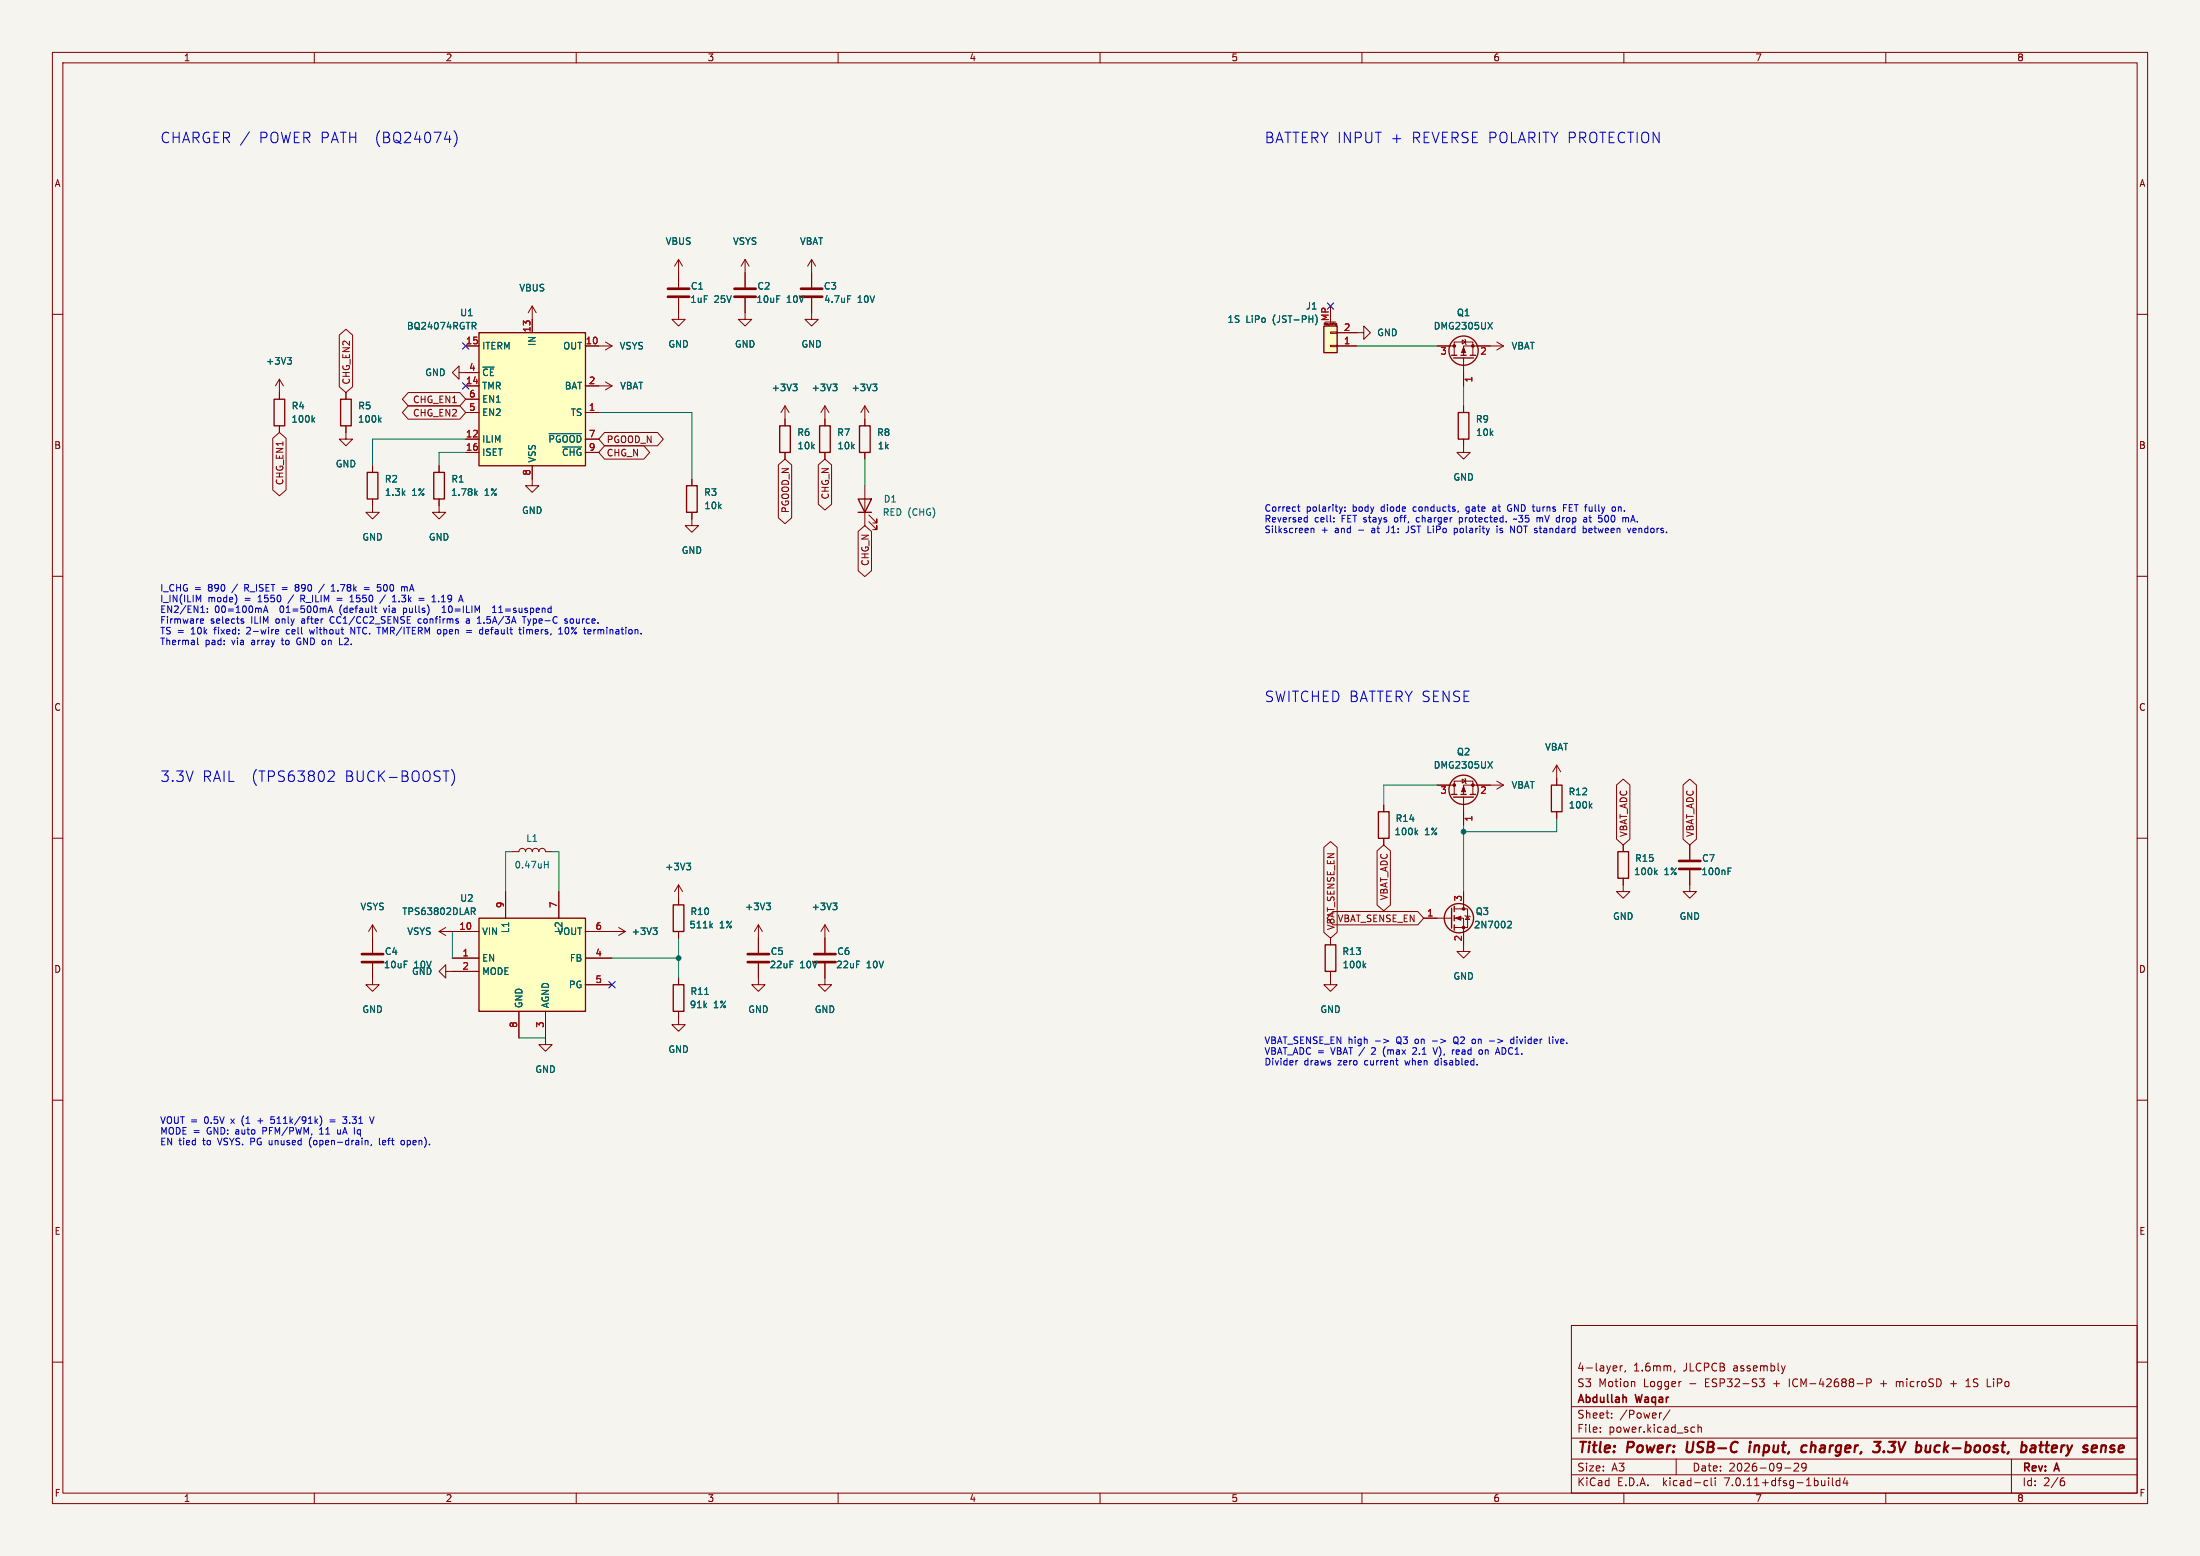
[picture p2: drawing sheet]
<svg xmlns="http://www.w3.org/2000/svg" width="420mm" height="297mm" viewBox="0 0 420 297" stroke-linecap="round" stroke-linejoin="round" font-family="sans-serif">
<path d="M0 0h420v297h-420z" fill="#f5f4ef" stroke="#f5f4ef" stroke-width=".19"/>
<g fill="none" stroke="#840000" stroke-width=".19">
<path d="M10 10h400v277h-400zM12 12h396v273h-396zM60 10v2M110 10v2M160 10v2M210 10v2M260 10v2M310 10v2M360 10v2M10 60h2M101.6 58.4v5.1M101.6 58.4l-.8 1.3"/>
<path d="M101.6 58.4l.8 1.3M129.5 56.9v4.1h1.3l-1.3 1.2-1.2-1.2h1.2M129.5 49.5v5.4M129.5 49.5l-.7 1.3M129.5 49.5l.8 1.3M142.2 56.9v4.1h1.3l-1.3 1.2-1.2-1.2h1.2M142.2 49.5l-.7 1.3M142.2 49.5v5.4M142.2 49.5l.8 1.3M154.9 56.9v4.1h1.3l-1.3 1.2-1.2-1.2h1.2M154.9 49.5l-.7 1.3M154.9 49.5v5.4"/>
<path d="M154.9 49.5l.8 1.3M254 58.4v3.1M408 60h2M53.3 72.4v3.8M53.3 72.4l-.7 1.3M53.3 72.4l.8 1.3M64.8 64l1.2-1.2 1.3 1.2v9.8l-1.3 1.1-1.2-1.1zM66 74.9v1.3M77.9 74.9h9.9l1.1 1.3-1.1 1.3h-9.9l-1.1-1.3zM77.9 77.5h9.9l1.1 1.2-1.1 1.3h-9.9l-1.1-1.3zM87.6 71.1v-1.2l-1.2 1.2 1.2 1.3v-1.3h3.8M88.9 66h2.5"/>
<path d="M88.9 78.7h2.5M88.9 73.7h2.5M88.9 76.2h2.5M111.8 66h5M111.8 78.7h2.5M111.8 73.7h5M115.6 72.9l1.2 .8M115.6 65.3l1.2 .7M116.8 73.7l-1.2 .7M116.8 66l-1.2 .8M149.9 77.5v3.8M149.9 77.5l-.8 1.2"/>
<path d="M149.9 77.5l.7 1.2M157.5 77.5l-.8 1.2M157.5 77.5v3.8M157.5 77.5l.7 1.2M165.1 77.5v3.8M165.1 77.5l-.8 1.2M165.1 77.5l.8 1.2M253 61.5h2M254 63.4h1.3v.2h-1.3zM254 65.9h1.3v.3h-1.3zM255 62h.1M255 62.1h.1"/>
<path d="M255 61.8h.1M255 62h.2M255 61.8h.2M255.2 62.1h-.1M255.2 61.8v.3M255.2 62.1h.1M255.3 63.5h5v-1.3l1.3 1.3-1.3 1.3v-1.3M255.3 66h3.8M274.3 66h3.3M277.6 67.8v-2.5h3.6v2.5M279.1 64.9l.7 .4-.7 .4zM279.4 68.3v5.4"/>
<path d="M279.4 77.5v1.2M279.7 64.8l.2 1M285.7 65.3l1.3 .7M287 66h-7.6v1.8M287 66l-1.3 .8M52.1 83.7l1.2-1.1 1.3 1.1v9.8l-1.3 1.1-1.2-1.1zM53.3 81.3v1.3M66 81.3v2.5h1.3l-1.3 1.3-1.2-1.3h1.2M71.1 95.3v2.5h1.3l-1.3 1.3-1.3-1.3h1.3M71.1 88.9v1.3M83.8 95.3v2.5h1.3l-1.3 1.3-1.3-1.3h1.3M83.8 88.9v1.3"/>
<path d="M88.9 83.8h2.5M88.9 86.4h2.5M101.6 88.9v3.8h1.3l-1.3 1.3-1.3-1.3h1.3M111.8 83.8h2.5M111.8 86.4h2.5M115.4 85.1h7.5l1.1 1.3-1.1 1.2h-7.5l-1.1-1.2zM115.4 82.5h10.1l1.1 1.3-1.1 1.3h-10.1l-1.1-1.3zM132.1 97.8v2.5h1.2l-1.2 1.3-1.3-1.3h1.3M132.1 91.4v1.3M148.6 88.7l1.3-1.1 1.2 1.1v10.1l-1.2 1.2-1.3-1.2zM149.9 86.4v1.2M156.2 88.7l1.3-1.1 1.3 1.1v7.5l-1.3 1.2-1.3-1.2z"/>
<path d="M157.5 86.4v1.2M165.1 86.4v1.2M165.1 92.7v7.6M165.9 99.6l1.5 1.5v-.8v.8h-.8M165.9 98.3l1.5 1.5v-.7v.7h-.8M279.4 83.8v2.6h1.3l-1.3 1.2-1.3-1.2h1.3M10 110h2M163.8 101.4l1.3-1.1 1.3 1.1v7.5l-1.3 1.2-1.3-1.2zM408 110h2M10 160h2M264.2 153.7v1.2M274.3 149.9h3.3"/>
<path d="M277.6 151.6v-2.5h3.6v2.5M279.1 148.7l.7 .4-.7 .4zM279.4 152.1v5.4M279.7 148.6l.2 1M285.7 149.1l1.3 .8M287 149.9h-7.6v1.7M287 149.9l-1.3 .7M297.2 146.1v3.8M297.2 154.9v1.3M297.2 146.1l-.8 1.2M297.2 146.1l.7 1.2M308.6 149.8l1.3-1.1 1.2 1.1v10.4l-1.2 1.1-1.3-1.1z"/>
<path d="M321.3 149.8l1.3-1.1 1.2 1.1v10.4l-1.2 1.1-1.3-1.1zM408 160h2M71.1 176.5v5.4M71.1 176.5l-.7 1.3M71.1 176.5l.8 1.3M83.8 177.8h7.6M83.8 177.8l1.3 .8M85.1 177l-1.3 .8M96.5 170.2v5.1M97.8 162.6h1.3a.64 .64 0 0 1 .6-.7 .64 .64 0 0 1 .6 .7 .64 .64 0 0 1 .7-.7 .64 .64 0 0 1 .6 .7 .64 .64 0 0 1 .6-.7 .64 .64 0 0 1 .7 .7 .64 .64 0 0 1 .6-.7 .64 .64 0 0 1 .6 .7h1.3M106.7 170.2v5.1M111.8 177.8h7.6"/>
<path d="M118.1 177l1.3 .8M119.4 177.8l-1.3 .8M129.5 168.9l-.7 1.3M129.5 168.9v3.8M129.5 177.8v1.3M129.5 168.9l.8 1.3M144.8 176.5l-.8 1.3M144.8 176.5v5.4M144.8 176.5l.7 1.3M157.5 176.5v5.4M157.5 176.5l-.8 1.3M157.5 176.5l.7 1.3"/>
<path d="M252.7 161.7l1.3-1.1 1.3 1.1v16.3l-1.3 1.1-1.3-1.1zM254 179.1v1.2M254.5 174h16.2l1.1 1.3-1.1 1.2h-16.2l-1.2-1.2zM262.9 162.4l1.3-1.1 1.2 1.1v10.3l-1.2 1.2-1.3-1.2zM264.2 160v1.3M271.8 175.3h5.3M277.6 175.3h1.8v6.3h1.3l-1.3 1.3-1.3-1.3h1.3M277.6 173.5h2.6v3.5h-2.6M279.4 170.2v3.3M279.7 174.8l1 .2M280.2 174.9l.3 .6h-.7zM309.9 167.6v2.6h1.2l-1.2 1.3-1.3-1.3h1.3"/>
<path d="M309.9 161.3v1.3M322.6 166.1v4.1h1.2l-1.2 1.3-1.3-1.3h1.3M322.6 161.3v2.8M71.1 183.9v4.1h1.3l-1.3 1.2-1.3-1.2h1.3M85.1 185.4v-1.2l-1.3 1.2 1.3 1.3v-1.3h6.3M86.4 182.9h5M99.1 193v5.1M104.1 193v6.4h1.3l-1.3 1.3-1.2-1.3h1.2M111.8 182.9h5M111.8 188h5M129.5 193v2.6h1.3l-1.3 1.3-1.2-1.3h1.2M129.5 186.7v1.3"/>
<path d="M144.8 183.9v4.1h1.2l-1.2 1.2-1.3-1.2h1.3M157.5 183.9v4.1h1.2l-1.2 1.2-1.3-1.2h1.3M254 185.4v2.6h1.3l-1.3 1.2-1.3-1.2h1.3M10 210h2M408 210h2M10 260h2M300 253h108v32h-108zM408 260h2M300 278.5h108M300 274.5h108M300 268.5h108M305.5 273.2v.2"/>
<path d="M305.5 272.5v.1M307.7 270.5v.2M307.7 269.8v.1M308.4 260.7l.3 .3-.8 .2M308.6 261.6l-.2 .1M309.3 260.7v1M309.7 260.7l-.3 .1-.1 .2M310.3 261.6l-.1 .3M311.9 263.7l.2 .2v.8M317.2 269.7l-.3 .1M318.8 269.1l-1.3 1.9M319.7 261.6l-.1 .3"/>
<path d="M320 278.5v3M323.1 272.4l.4 .1M323.5 273.3l-.4 .1M324.2 272.5l.2-.1 .3 .1 .1 .9M324.2 271.9v1.5M335.9 263.2h.9l-.5 .6 .4 .1 .1 .5-.3 .3h-.4M340.8 260.7l-.4 1M343.3 279.4v.5l-.9 .9h1M344.8 279.9l-.3 .3h-.3l-.3-.3 .2-.5 .4-.1 .2 .1a.99 .99 0 0 1-.3 1.4h-.3M354.5 264.1h1.2M356.4 264l.7-.1 .1-.2v-.4l-.3-.1h-.5v1.5M362 263.7v1"/>
<path d="M362.2 263.7l-.2 .1M372.4 264.1h1.1M375.3 264.7h.9M375.3 263.6l.4-.4v1.5M379.4 264.7h.7M384 278.5v6.5M60 285v2M110 285v2M160 285v2M210 285v2M260 285v2M300 281.5h108"/>
<path d="M310 285v2M325.6 282.6l.4 .1M326 283.5l-.4 .1M326.7 282.1v1.3l.2 .2M327.4 282.1v.1M327.4 282.6v1M340.7 280.2h1.2M349.1 282.1v.1M349.1 282.6v1M349.8 282.1v1.3l.2 .2M351.2 282.7l-.4-.1-.3 .3 .2 .6h.5M351.2 282.1v1.5"/>
<path d="M352.2 282l-.3 1.1h.9M352.6 282.6v1M360 285v2M393.6 282.7h.3l.3 .2-.1 .5-.5 .2M394 282.1l-.4 .1"/>
</g>
<g fill="none" stroke="#840000" stroke-width=".4">
<path d="M322.2 275.2l-.2 1.6 .3 .4M334.1 275.9l-.2 1.3M334.2 275.2l-.1 .2M334.2 275.2v.1l-.1 .1M344 277.1h.8M344.9 276a.66 .66 0 0 0-1 .3M345.9 275.2l-.3 2M357.8 275.2h1.2l-.7 .8 .5 .2v.6l-.4 .4h-.6M359.6 277v.2M368.4 277l-.6 .2M368.5 275.9l-.1 1.3M386.2 275.9h.3l.4 .4-.1 .5-.4 .4"/>
<path d="M387.8 276h.7v1.2M388.6 276.3l-.7 .1a.4 .4 0 0 0-.3 .4 .4 .4 0 0 0 .2 .4l.7-.1M389.3 275.9h.8M389.7 275.2l-.2 1.7v.2l.4 .1M401.2 276.1a.49 .49 0 0 1 .8 .1l-.1 1M401.2 275.9l-.1 1.3"/>
</g>
<g fill="none" stroke="#006464" stroke-width=".19">
<path d="M161.8 56.5h.6M54.9 68.2h.7l-.4 .5M55.4 68.7l.2 .3v.3l-.2 .2M60.1 79.7l-.5 .5M72.8 79.7l-.5 .5M90.1 61.5h.5l.3 .3-.2 .3-.6 .1M90.4 62.2l.5 .6M151.4 73.3h.8l-.5 .5M151.9 73.8l.3 .2v.3l-.3 .3M159 73.3h.8l-.4 .5M159.5 73.8l.3 .2v.3l-.3 .3M166.6 73.3h.8l-.4 .5"/>
<path d="M167.2 73.8l.2 .2v.3l-.2 .3M251.1 60.1a1.46 1.46 0 0 1 0 1.9M284.1 61.5l.8 1.3M284.9 61.5l-.8 1.3M59.7 80.1l.4 .5M72.4 80.1l.4 .5M90.8 94.1l.3 .5M91.1 93.7l-.4 .5M104.8 82.8h6.2M107.4 85.3h3.6M270.3 158.8l.3 .5M270.6 158.5l-.4 .5"/>
<path d="M284.1 145.4l.8 1.2M284.9 145.4l-.8 1.2M303.5 153.8l.4 .4M303.9 153.4l-.5 .5M90 173.3h.5l.2 .2-.1 .4-.6 .1M90.3 174l.4 .6M103.9 165h.8M104.7 164.4v1.3M124.7 177.1h.7l-.4 .5M125.2 177.6l.2 .2v.3l-.2 .3M131.1 164.8h.7l-.4 .4M131.6 165.2l.2 .3v.3l-.2 .2"/>
<path d="M135.7 176.6l.3 .5M136 176.3l-.5 .4M146.3 172.4h.8l-.4 .5M146.8 172.9l.3 .2v.3l-.3 .2M159 172.4h.8l-.4 .5M159.5 172.9l.3 .2v.3l-.3 .2M288 175.8l.4 .1 .1 .3-.7 .9h.7M316 166.5l.4 .4M316.4 166.1l-.5 .5M329.9 166.3h.4M329.9 165.7h.6M134.5 189.8h.8"/>
<path d="M260.4 184.2l.3 .5M260.7 183.9l-.5 .5"/>
</g>
<g fill="#ffffc2" stroke="#ffffc2" stroke-width=".19">
<path d="M91.4 175.3h20.4v17.7h-20.4z"/>
<path d="M91.4 63.5h20.4v25.4h-20.4z"/>
<path d="M252.7 62.2h2.6v5.1h-2.6z"/>
</g>
<g fill="none" stroke="#840000" stroke-width=".25">
<path d="M52.3 76.2h2.1v5.1h-2.1zM65 76.2h2.1v5.1h-2.1zM91.4 63.5h20.4v25.4h-20.4zM252.7 62.2h2.6v5.1h-2.6zM277.1 67.8h1M277.5 68.3h3.8M278.4 78.7h2v5.1h-2zM278.9 67.8h1M280.7 67.8h1M70.1 90.2h2v5.1h-2zM82.8 90.2h2v5.1h-2zM131.1 92.7h2v5.1h-2z"/>
<path d="M148.8 81.3h2.1v5.1h-2.1zM156.5 81.3h2v5.1h-2zM163.8 95.3h2.6l-1.3 2.5zM163.8 97.8h2.6M164.1 81.3h2v5.1h-2zM263.1 154.9h2.1v5.1h-2.1zM277.1 151.6h1M277.5 152.1h3.8M278.9 151.6h1M280.7 151.6h1M296.2 149.9h2v5h-2zM91.4 175.3h20.4v17.7h-20.4z"/>
<path d="M128.5 172.7h2.1v5.1h-2.1zM277.1 173.4v3.8M277.6 173v1M277.6 174.8v1M277.6 176.5v1M308.9 162.6h2v5h-2zM128.5 188h2.1v5h-2.1zM253 180.3h2v5.1h-2z"/>
<circle cx="279.4" cy="66.9" r="2.79"/>
<circle cx="279.4" cy="150.7" r="2.79"/>
<circle cx="278.5" cy="175.3" r="2.79"/>
</g>
<g fill="none" stroke="#840000" stroke-width=".51">
<path d="M127.5 56.6h4.1M127.5 55.1h4.1M140.2 56.6h4.1M140.2 55.1h4.1M152.9 56.6h4.1M152.9 55.1h4.1M320.5 165.9h4.1M320.5 164.3h4.1M69.1 183.6h4.1M69.1 182.1h4.1M142.7 183.6h4.1M142.7 182.1h4.1"/>
<path d="M155.4 183.6h4.1M155.4 182.1h4.1"/>
</g>
<g fill="#840000" stroke="#840000" stroke-width=".19">
<path d="M279.4 66.3l.4 1h-.8z"/>
<path d="M279.4 150.1l.4 1h-.8z"/>
<path d="M277.9 175.3l1-.4v.7z"/>
<circle cx="281.2" cy="66" r=".25"/>
<circle cx="277.6" cy="66" r=".25"/>
<circle cx="281.2" cy="149.9" r=".25"/>
<circle cx="277.6" cy="149.9" r=".25"/>
<circle cx="279.4" cy="177" r=".25"/>
<circle cx="279.4" cy="173.5" r=".25"/>
</g>
<g fill="none" stroke="#0000c2" stroke-width=".19">
<path d="M47.6 25.1l-1.7 2.6M84.9 26.6h1.2M86.7 25a2.29 2.29 0 0 1 0 3M247.7 96.7h.5M247.9 96.3v1.1l.3 .2M249.6 98.4v1.2M249.6 99.6h-.4M254.6 99.5v.1M256.3 96.7l-.3 .9M256.8 97.5v.1M256.8 96.8v.1M270.5 98.9l-.1 .5 .2 .2"/>
<path d="M278.4 97.5l-.1 .3M278.6 99.6h.4M278.6 98.8v1.3M279 98.8l-.4 .1M279.9 98h.1M280.1 96.7l-.2 .3v.4l.2 .2M285.4 96.7l-.4 .1M285.4 97.1h-.3l-.2 .2 .1 .2 .4 .1M287.8 97.3l.2 .2h.5M288.3 97h.3M288.4 96.3l-.4 .1-.2 .2M289.5 99l-.6 .2"/>
<path d="M293.6 98.8l.4 .2M294 99v.6M294.1 98.8l-.1 .2M298.5 96.9h.4M299.1 96.3h-.6v1.3M302.9 99.6h-.4M302.9 99v.6M302.9 99.1l-.4 .1M306.4 98.9l.1 .7M308 96.7l.3 .1 .1 .2-.1 .5-.3 .1M309 96.7v.9M309.1 96.7l-.1 .2"/>
<path d="M310.5 98.8l.4 .2v.6M311.7 98.4l-.4 1.2M37.9 114.5l.4-.9v1.3M38.3 116.9h.7M38.3 118.9h.5M38.3 118.2l.4-.1 .2 .3-.6 .1M39.6 116.8v.1M45.2 114v.8M46.2 118.5l.3 .1v.2l-.4 .2M46.2 118.1l.3 .1M50.3 116.9l.4-1.2 .4 1.2M50.4 116.6h.6"/>
<path d="M56.6 112.1l-.2 .1-.1 .4 .2 .2h.3M56.6 112.1h.2M56.8 111.6h-.3l-.2 .2 .3 .3M57.4 113.6v1.3M57.4 114.3h.5M61.9 111.5l-1.1 1.6M62.6 116.9l.5-1.2 .4 1.2M62.8 116.6h.6M63.2 112.8h.8M63.2 111.9l.4-.3v1.2M63.2 117.8l-.2 .4 .2 .7M64.3 114.2h1"/>
<path d="M64.3 114.6h1M66.8 114.9h.7M67 113.8l-.2 .2M67.2 113.6v1.3M69.5 112.2h1M69.5 112.5h1M71.5 116.1h.4M71.7 116.9h.2M72.5 112l.2 .3v.3l-.2 .2M72.7 111.6h-.6l-.1 .6M73.2 116.1l.3 .8M73.6 113.5l-1.1 1.7"/>
<path d="M74.9 114.9h.7M75.2 113.8l-.2 .1M75.3 113.6v1.3M77 116.9h.4M77 116.1v1.2M77.1 112l.1 .2M77.2 112.2v.6M77.2 112.2l.2-.2h.3l.1 .8M77.4 116.1h-.4M79.9 118.2v.6l.4 .2M80 114.2h1M80 114.6h1"/>
<path d="M82.5 114l.3-.4v1.3M83.7 114.8v.1M84.4 116.9h.7M84.6 115.8l-.2 .2M84.8 115.7v1.2M88 113.6l.4 1.3M89.1 118.2h.4M89.6 118.4l-.4 .1-.2 .2 .2 .3 .4-.1M91.1 119h.7M91.5 117.7v1.3M92.1 119.7v1.3M94 116.9h.7"/>
<path d="M94 116l.4-.3v1.2M95.2 116.9h.8M95.3 116h-.1M99.9 119.7v.2M100.1 117.7v1.3M108.3 118.2l-.3-.1-.2 .2 .1 .2 .4 .1v.3h-.5M108.5 120l-.2-.3a.68 .68 0 0 0-.4 .7 .68 .68 0 0 0 .4 .6l.2-.2M109 118.2l-.2 .2 .2 .5M250.3 100.8v.9M250.3 101l.2-.2 .3 .1v.8M264.9 101.6l-.3 .1M268.8 101.5l-.4 .2"/>
<path d="M277.6 100.9l.4-.1 .2 .3-.1 .5h-.5M285.8 100.8v.9M286.3 101.6h.5M286.3 101l.1 .2 .4 .1M288.4 100.4l.7 1.3v-1.3M302.2 100.4v1.3M302.6 100.8l.2 .3v.3l-.2 .3-.4-.1M303.9 100.9l-.4-.1-.2 .2 .1 .6h.5M303.9 101.1l-.6 .2M311.7 101.3l.6-.2v-.2l-.4-.1-.2 .2 .1 .6h.5M37.7 121.8v1.1l.2 .2M53.1 121h-.3"/>
<path d="M53.2 120.3v.2l-.6 .1M54.7 120.3l-.1 .5 .3 .2M56.8 122l-.2 .5 .3 .5M59.1 120.2l.2 .8 .2-.6M64.8 123.1h.6M67 121v-1.3l.7 1.3M83.6 120.2h.3l.3 .2-.1 .5-.2 .1h-.3M89.1 120.3h.9M89.1 120.7h.9M93.1 120.2l-.4 .1v.7h.4M93.3 120.5l-.6 .1M99 120.2h.5"/>
<path d="M99.3 121h.2M99.9 120.2v.8M100.6 120.2v.8M100.7 120.2l-.1 .1M106.7 121h.7M113.4 120.2v.8M113.4 120.3v.1M62.8 147.3h.8a.54 .54 0 0 1 .1 .7l-1.1 1.2h1.2M86.2 146.9a2.29 2.29 0 0 1 0 3M264.1 198.3l1 .4-1 .4M270.2 200h-.4M273.5 198.7h.9"/>
<path d="M273.6 200l.4 1.2 .4-1.2M277.7 198.9h.2M278 197.9a.43 .43 0 0 0-.5 .4v.5a.43 .43 0 0 0 .5 .4M281.3 198.3l.3 .1M281.6 199.1l-.3 .1M284.3 198.7h1M289 198.4l-.4-.1-.2 .3 .1 .5h.5M289 197.9v1.3M295.8 197.9v1.1l.1 .2M296.4 197.9v.1M296.4 198.3v.9M49.2 213.9h1"/>
<path d="M51.7 214.3l.5 .1M52.4 213.2h-.7v.6l.5-.2M59.1 217.6v.9l.3 .5M61 216.5h.7M61.1 213a1.46 1.46 0 0 1 0 1.9M61.2 215.4l-.2 .2M63 213.8h1M63 214.1h1M64.4 215.6v.7l.4 .2M65.4 213.2h.8l-.4 .4 .3 .1 .1 .2M66.2 214.2l-.2 .2h-.4M68.3 215.8v.6"/>
<path d="M70.3 217.9v.6M70.6 213.2l.4 1.2 .4-1.2M70.9 218.5l-.1 .2M72.4 217.3v1l.2 .2M76.7 217.7h.3l.2 .2v.4l-.2 .2h-.3l-.2-.2zM247.6 202.4l-.2 .3M264.2 200.1l-.1 .5 .1 .8M266.8 203.3h.1M270.4 200.5l-.8 .7h.8M274.1 202.5l-.2 .2 .2 .5M277.6 200.4l-.2 .1M278 200.5v.7"/>
<path d="M278.6 200.7l-.6 .1M282.5 200.5l.3-.1 .2 .2-.1 .5-.1 .1h-.3M285.5 201.2l.4-1.2 .4 1.2"/>
</g>
<g fill="none" stroke="#009600" stroke-width=".19">
<path d="M114.3 78.7h17.8v12.7M259.1 66h15.2M279.4 73.7v3.8M88.9 83.8h-17.8v5.1M88.9 86.4h-5.1v2.5M165.1 87.6v5.1M274.3 149.9h-10.1v3.8M279.4 157.5v12.7M297.2 156.2v2.6h-17.8M86.4 177.8v5.1M97.8 162.6h-1.3v7.6M105.4 162.6h1.3v7.6"/>
<path d="M129.5 179.1v7.6M99.1 198.1h5M116.8 182.9h12.7"/>
</g>
<path d="M253.4 57.8l1.2 1.2M254.6 57.8l-1.2 1.2M88.3 65.4l1.2 1.2M88.3 73.1l1.2 1.2M89.5 65.4l-1.2 1.2M89.5 73.1l-1.2 1.2M116.2 187.4l1.2 1.2M117.4 187.4l-1.2 1.2" fill="none" stroke="#000084" stroke-width=".19"/>
<g fill="#009600" stroke="#009600" stroke-width=".19">
<circle cx="279.4" cy="158.8" r=".46"/>
<circle cx="129.5" cy="182.9" r=".46"/>
</g>
<g font-size="2.8" fill="#0000c2">
<text x="30.5" y="27.6">CHARGER /</text>
<text x="49.4" y="27.6">POWER PATH</text>
<text x="71.6" y="27.6">(BQ24074)</text>
<text x="241.3" y="27.6">BATTERY INPUT +</text>
<text x="269.5" y="27.6">REVERSE POLARITY PROTECTION</text>
<text x="241.3" y="134.3">SWITCHED BATTERY SENSE</text>
<text x="30.5" y="149.5">3.3V</text>
<text x="38.5" y="149.5">RAIL</text>
<text x="48" y="149.5">(TPS63802</text>
<text x="65.9" y="149.5">BUCK-BOOST)</text>
</g>
<g font-size="2.8" fill="#840000">
<text x="301" y="277.9">Title:</text>
<text x="310.6" y="277.9">Power:</text>
<text x="322.8" y="277.9">USB-C</text>
<text x="335.6" y="277.9">input,</text>
<text x="346.4" y="277.9">charger,</text>
<text x="361" y="277.9">3.3V</text>
<text x="369.8" y="277.9">buck-boost,</text>
<text x="390.7" y="277.9">battery</text>
<text x="403.4" y="277.9">sense</text>
</g>
<g font-size="2.1" fill="#840000">
<text x="301" y="262">4-layer,</text>
<text x="311.8" y="262">1.6mm,</text>
<text x="321.4" y="262">JLCPCB</text>
<text x="331" y="262">assembly</text>
<text x="301" y="268.2">Abdullah</text>
<text x="301" y="265">S3</text>
<text x="305.1" y="265">Motion</text>
<text x="312.4" y="268.2">Waqar</text>
<text x="313.8" y="265">Logger</text>
<text x="322.6" y="265">-</text>
<text x="325.8" y="265">ESP32-S3</text>
<text x="338.9" y="265">+</text>
<text x="342.1" y="265">ICM-42688-P</text>
<text x="359.7" y="265">+</text>
<text x="362.8" y="265">microSD</text>
<text x="373.3" y="265">+</text>
<text x="376.5" y="265">1S</text>
<text x="380.6" y="265">LiPo</text>
<text x="301" y="273.7">File:</text>
<text x="301" y="271">Sheet:</text>
<text x="307.1" y="273.7">power.kicad_sch</text>
<text x="309.2" y="271">/Power/</text>
<text x="301" y="281.1">Size:</text>
<text x="307.6" y="281.1">A3</text>
<text x="323" y="281.1">Date:</text>
<text x="330" y="281.1">2026-09-29</text>
<text x="386" y="281.3">Rev:</text>
<text x="392.4" y="281.3">A</text>
<text x="301" y="283.9">KiCad</text>
<text x="308.7" y="283.9">E.D.A.</text>
<text x="317.6" y="283.9">kicad-cli</text>
<text x="329.5" y="283.9">7.0.11+dfsg-1build4</text>
<text x="386" y="283.9">Id:</text>
<text x="390.1" y="283.9">2/6</text>
</g>
<g font-size="1.8" fill="#840000">
<text x="35" y="11.9">1</text>
<text x="85" y="11.9">2</text>
<text x="135" y="11.9">3</text>
<text x="185" y="11.9">4</text>
<text x="235" y="11.9">5</text>
<text x="285" y="11.9">6</text>
<text x="335" y="11.9">7</text>
<text x="385" y="11.9">8</text>
<text x="10.3" y="35.9">A</text>
<text x="408.3" y="35.9">A</text>
<text x="67" y="73.5" transform="rotate(-90 67 73.5)">CHG_EN2</text>
<text x="78.7" y="77.2">CHG_EN1</text>
<text x="78.7" y="79.7">CHG_EN2</text>
<text x="10.3" y="85.9">B</text>
<text x="115.7" y="87.3">CHG_N</text>
<text x="115.7" y="84.8">PGOOD_N</text>
<text x="408.2" y="85.9">B</text>
<text x="54.3" y="92.7" transform="rotate(-90 54.3 92.7)">CHG_EN1</text>
<text x="158.4" y="95.4" transform="rotate(-90 158.4 95.4)">CHG_N</text>
<text x="150.8" y="98" transform="rotate(-90 150.8 98)">PGOOD_N</text>
<text x="166.1" y="108.1" transform="rotate(-90 166.1 108.1)">CHG_N</text>
<text x="10.3" y="135.9">C</text>
<text x="408.2" y="135.9">C</text>
<text x="310.8" y="159.9" transform="rotate(-90 310.8 159.9)">VBAT_ADC</text>
<text x="323.5" y="159.9" transform="rotate(-90 323.5 159.9)">VBAT_ADC</text>
<text x="265.1" y="171.9" transform="rotate(-90 265.1 171.9)">VBAT_ADC</text>
<text x="255" y="177.6" transform="rotate(-90 255 177.6)">VBAT_SENSE_EN</text>
<text x="255.3" y="176.2">VBAT_SENSE_EN</text>
<text x="10.3" y="185.9">D</text>
<text x="408.2" y="185.9">D</text>
<text x="10.3" y="235.9">E</text>
<text x="408.3" y="235.9">E</text>
<text x="10.3" y="285.9">F</text>
<text x="35" y="286.9">1</text>
<text x="85" y="286.9">2</text>
<text x="135" y="286.9">3</text>
<text x="185" y="286.9">4</text>
<text x="235" y="286.9">5</text>
<text x="285" y="286.9">6</text>
<text x="335" y="286.9">7</text>
<text x="385" y="286.9">8</text>
<text x="408.3" y="285.9">F</text>
</g>
<g font-size="1.8" fill="#006464">
<text x="127" y="46.9">VBUS</text>
<text x="139.8" y="46.9">VSYS</text>
<text x="152.6" y="46.9">VBAT</text>
<text x="99" y="55.8">VBUS</text>
<text x="131.7" y="58">1uF</text>
<text x="131.8" y="55.5">C1</text>
<text x="136.3" y="58">25V</text>
<text x="144.3" y="58">10uF</text>
<text x="144.5" y="55.5">C2</text>
<text x="150.1" y="58">10V</text>
<text x="157.2" y="55.5">C3</text>
<text x="157.2" y="58">4.7uF</text>
<text x="163.7" y="58">10V</text>
<text x="249.2" y="59.3">J1</text>
<text x="77.6" y="63.1">BQ24074RGTR</text>
<text x="87.7" y="60.6">U1</text>
<text x="234.2" y="61.8">1S</text>
<text x="237.8" y="61.8">LiPo</text>
<text x="243.1" y="61.8">(JST-PH)</text>
<text x="262.8" y="64.4">GND</text>
<text x="273.6" y="63.1">DMG2305UX</text>
<text x="278" y="60.6">Q1</text>
<text x="50.7" y="69.8">+3V3</text>
<text x="81.1" y="72">GND</text>
<text x="91.9" y="66.9">ITERM</text>
<text x="91.9" y="72">~{CE}</text>
<text x="102.5" y="66.1" transform="rotate(-90 102.5 66.1)">IN</text>
<text x="107.4" y="66.9">OUT</text>
<text x="118.2" y="66.9">VSYS</text>
<text x="127.5" y="66.6">GND</text>
<text x="140.2" y="66.6">GND</text>
<text x="152.9" y="66.6">GND</text>
<text x="288.5" y="66.9">VBAT</text>
<text x="91.9" y="74.5">TMR</text>
<text x="91.9" y="77.1">EN1</text>
<text x="107.7" y="74.5">BAT</text>
<text x="118.3" y="74.5">VBAT</text>
<text x="147.2" y="74.9">+3V3</text>
<text x="154.8" y="74.9">+3V3</text>
<text x="162.5" y="74.9">+3V3</text>
<text x="55.6" y="80.9">100k</text>
<text x="55.6" y="78.3">R4</text>
<text x="68.3" y="80.9">100k</text>
<text x="68.3" y="78.3">R5</text>
<text x="91.9" y="79.6">EN2</text>
<text x="108.9" y="79.6">TS</text>
<text x="152.1" y="83.4">R6</text>
<text x="159.7" y="83.4">R7</text>
<text x="167.3" y="83.4">R8</text>
<text x="281.6" y="80.9">R9</text>
<text x="281.7" y="83.4">10k</text>
<text x="64" y="89.4">GND</text>
<text x="91.9" y="84.7">ILIM</text>
<text x="91.9" y="87.2">ISET</text>
<text x="102.5" y="88.4" transform="rotate(-90 102.5 88.4)">VSS</text>
<text x="104.6" y="84.7">~{PGOOD}</text>
<text x="107.2" y="87.2">~{CHG}</text>
<text x="152.1" y="86">10k</text>
<text x="159.8" y="86">10k</text>
<text x="167.5" y="86">1k</text>
<text x="73.4" y="92.3">R2</text>
<text x="73.4" y="94.8">1.3k</text>
<text x="78.6" y="94.8">1%</text>
<text x="86" y="94.8">1.78k</text>
<text x="86.1" y="92.3">R1</text>
<text x="92.4" y="94.8">1%</text>
<text x="134.3" y="94.8">R3</text>
<text x="277.4" y="92">GND</text>
<text x="99.6" y="98.3">GND</text>
<text x="134.4" y="97.4">10k</text>
<text x="168.4" y="98.7">RED (CHG)</text>
<text x="168.6" y="96.1">D1</text>
<text x="69.1" y="103.4">GND</text>
<text x="81.8" y="103.4">GND</text>
<text x="130" y="105.9">GND</text>
<text x="294.9" y="143.5">VBAT</text>
<text x="273.6" y="146.9">DMG2305UX</text>
<text x="278" y="144.4">Q2</text>
<text x="288.5" y="150.7">VBAT</text>
<text x="299.3" y="152">R12</text>
<text x="299.4" y="154.5">100k</text>
<text x="100.4" y="160.9">L1</text>
<text x="266.1" y="159.6">100k</text>
<text x="266.3" y="157.1">R14</text>
<text x="272" y="159.6">1%</text>
<text x="98.1" y="166">0.47uH</text>
<text x="126.9" y="166.3">+3V3</text>
<text x="311.9" y="167.2">100k</text>
<text x="312" y="164.7">R15</text>
<text x="317.7" y="167.2">1%</text>
<text x="324.7" y="167.2">100nF</text>
<text x="324.8" y="164.7">C7</text>
<text x="68.7" y="173.9">VSYS</text>
<text x="87.7" y="172.3">U2</text>
<text x="142.1" y="173.9">+3V3</text>
<text x="154.8" y="173.9">+3V3</text>
<text x="76.7" y="174.9">TPS63802DLAR</text>
<text x="77.7" y="178.7">VSYS</text>
<text x="91.9" y="178.7">VIN</text>
<text x="97.4" y="178.2" transform="rotate(-90 97.4 178.2)">L1</text>
<text x="106.3" y="178.7">VOUT</text>
<text x="107.5" y="178.2" transform="rotate(-90 107.5 178.2)">L2</text>
<text x="120.5" y="178.7">+3V3</text>
<text x="131.5" y="177.4">511k</text>
<text x="131.7" y="174.9">R10</text>
<text x="137.3" y="177.4">1%</text>
<text x="281.3" y="177.4">2N7002</text>
<text x="281.6" y="174.9">Q3</text>
<text x="307.8" y="175.8">GND</text>
<text x="320.5" y="175.8">GND</text>
<text x="73.2" y="185">10uF</text>
<text x="73.4" y="182.5">C4</text>
<text x="79" y="185">10V</text>
<text x="91.9" y="183.7">EN</text>
<text x="108.7" y="183.7">FB</text>
<text x="146.9" y="185">22uF</text>
<text x="147" y="182.5">C5</text>
<text x="152.7" y="185">10V</text>
<text x="159.6" y="185">22uF</text>
<text x="159.7" y="182.5">C6</text>
<text x="165.4" y="185">10V</text>
<text x="256.2" y="182.5">R13</text>
<text x="256.2" y="185">100k</text>
<text x="78.5" y="186.3">GND</text>
<text x="91.9" y="186.3">MODE</text>
<text x="108.5" y="188.8">PG</text>
<text x="131.7" y="190.1">R11</text>
<text x="277.4" y="187.2">GND</text>
<text x="69.1" y="193.6">GND</text>
<text x="99.9" y="192.5" transform="rotate(-90 99.9 192.5)">GND</text>
<text x="105" y="192.5" transform="rotate(-90 105 192.5)">AGND</text>
<text x="131.6" y="192.6">91k</text>
<text x="136.2" y="192.6">1%</text>
<text x="142.7" y="193.6">GND</text>
<text x="155.4" y="193.6">GND</text>
<text x="252" y="193.6">GND</text>
<text x="127.5" y="201.2">GND</text>
<text x="102.1" y="205">GND</text>
</g>
<g font-size="1.8" fill="#a90000">
<text x="88.9" y="65.8">15</text>
<text x="101.3" y="63.5" transform="rotate(-90 101.3 63.5)">13</text>
<text x="111.7" y="65.8">10</text>
<text x="253.7" y="61.4" transform="rotate(-90 253.7 61.4)">MP</text>
<text x="256.5" y="65.8">1</text>
<text x="256.5" y="63.2">2</text>
<text x="89.5" y="70.9">4</text>
<text x="274.9" y="68">3</text>
<text x="282.5" y="68">2</text>
<text x="88.9" y="73.4">14</text>
<text x="89.5" y="75.9">6</text>
<text x="112.3" y="73.4">2</text>
<text x="281.4" y="73.1" transform="rotate(-90 281.4 73.1)">1</text>
<text x="88.9" y="83.6">12</text>
<text x="89.5" y="78.5">5</text>
<text x="112.3" y="78.5">1</text>
<text x="112.3" y="83.6">7</text>
<text x="88.9" y="86.1">16</text>
<text x="112.3" y="86.1">9</text>
<text x="101.3" y="90.9" transform="rotate(-90 101.3 90.9)">8</text>
<text x="274.9" y="151.8">3</text>
<text x="282.5" y="151.8">2</text>
<text x="281.4" y="156.9" transform="rotate(-90 281.4 156.9)">1</text>
<text x="96.3" y="173.4" transform="rotate(-90 96.3 173.4)">9</text>
<text x="106.4" y="173.4" transform="rotate(-90 106.4 173.4)">7</text>
<text x="279.1" y="172.2" transform="rotate(-90 279.1 172.2)">3</text>
<text x="87.6" y="177.5">10</text>
<text x="113.6" y="177.5">6</text>
<text x="272.3" y="175">1</text>
<text x="279.1" y="179.8" transform="rotate(-90 279.1 179.8)">2</text>
<text x="88.2" y="182.6">1</text>
<text x="88.2" y="185.2">2</text>
<text x="113.6" y="182.6">4</text>
<text x="113.6" y="187.7">5</text>
<text x="98.8" y="196.3" transform="rotate(-90 98.8 196.3)">8</text>
<text x="103.9" y="196.3" transform="rotate(-90 103.9 196.3)">3</text>
</g>
<g font-size="1.8" fill="#0000c2">
<text x="241.3" y="98">Correct</text>
<text x="241.3" y="100">Reversed</text>
<text x="249.4" y="98">polarity:</text>
<text x="250.9" y="100">cell:</text>
<text x="256.2" y="100">FET stays</text>
<text x="258.3" y="98">body</text>
<text x="263.9" y="98">diode</text>
<text x="266.7" y="100">off,</text>
<text x="270.2" y="98">conducts,</text>
<text x="271" y="100">charger</text>
<text x="279.4" y="100">protected.</text>
<text x="280.5" y="98">gate</text>
<text x="285.8" y="98">at</text>
<text x="288.9" y="98">GND turns</text>
<text x="290.1" y="100">~35</text>
<text x="294.6" y="100">mV</text>
<text x="298.6" y="100">drop</text>
<text x="299.9" y="98">FET fully</text>
<text x="304" y="100">at</text>
<text x="307" y="100">500</text>
<text x="309.6" y="98">on.</text>
<text x="311.8" y="100">mA.</text>
<text x="241.3" y="102.1">Silkscreen</text>
<text x="252.2" y="102.1">+</text>
<text x="254.9" y="102.1">and</text>
<text x="259.6" y="102.1">-</text>
<text x="262.3" y="102.1">at</text>
<text x="265.4" y="102.1">J1:</text>
<text x="269.3" y="102.1">JST LiPo</text>
<text x="278.8" y="102.1">polarity</text>
<text x="287.2" y="102.1">is</text>
<text x="290" y="102.1">NOT standard</text>
<text x="304.3" y="102.1">between</text>
<text x="313.1" y="102.1">vendors.</text>
<text x="30.5" y="113.2">I_CHG =</text>
<text x="39.8" y="113.2">890</text>
<text x="44.6" y="113.2">/</text>
<text x="47.1" y="113.2">R_ISET =</text>
<text x="57.2" y="113.2">890</text>
<text x="64.5" y="113.2">1.78k</text>
<text x="71" y="113.2">=</text>
<text x="73.7" y="113.2">500</text>
<text x="78.5" y="113.2">mA</text>
<text x="30.5" y="115.3">I_IN(ILIM</text>
<text x="30.5" y="117.3">EN2/EN1:</text>
<text x="30.5" y="119.4">Firmware</text>
<text x="39.7" y="115.3">mode)</text>
<text x="40.2" y="119.4">selects</text>
<text x="41" y="117.3">00=100mA</text>
<text x="46.8" y="115.3">=</text>
<text x="48.1" y="119.4">ILIM</text>
<text x="49.5" y="115.3">1550</text>
<text x="52.9" y="119.4">only</text>
<text x="53.7" y="117.3">01=500mA</text>
<text x="55.5" y="115.3">/</text>
<text x="58" y="119.4">after</text>
<text x="58" y="115.3">R_ILIM</text>
<text x="63.7" y="119.4">CC1/CC2_SENSE</text>
<text x="65.1" y="115.3">=</text>
<text x="65.3" y="117.3">(default</text>
<text x="67.9" y="115.3">1550</text>
<text x="73.9" y="115.3">/</text>
<text x="73.9" y="117.3">via</text>
<text x="76.4" y="115.3">1.3k</text>
<text x="77.8" y="117.3">pulls)</text>
<text x="80.7" y="119.4">confirms</text>
<text x="81.6" y="115.3">=</text>
<text x="84.4" y="115.3">1.19</text>
<text x="85.7" y="117.3">10=ILIM</text>
<text x="90.1" y="119.4">a</text>
<text x="92.4" y="119.4">1.5A/3A</text>
<text x="95.7" y="117.3">11=suspend</text>
<text x="101.3" y="119.4">Type-C</text>
<text x="109.5" y="119.4">source.</text>
<text x="30.5" y="121.4">TS =</text>
<text x="30.5" y="123.5">Thermal</text>
<text x="36.6" y="121.4">10k</text>
<text x="39.1" y="123.5">pad:</text>
<text x="41.2" y="121.4">fixed:</text>
<text x="44.4" y="123.5">via</text>
<text x="47.6" y="121.4">2-wire</text>
<text x="48.3" y="123.5">array</text>
<text x="54.3" y="123.5">to</text>
<text x="55.3" y="121.4">cell</text>
<text x="57.3" y="123.5">GND on</text>
<text x="60" y="121.4">without</text>
<text x="65.8" y="123.5">L2.</text>
<text x="68" y="121.4">NTC. TMR/ITERM</text>
<text x="85" y="121.4">open</text>
<text x="90.7" y="121.4">=</text>
<text x="93.4" y="121.4">default</text>
<text x="101.3" y="121.4">timers,</text>
<text x="109" y="121.4">10%</text>
<text x="114" y="121.4">termination.</text>
<text x="241.3" y="199.6">VBAT_SENSE_EN high</text>
<text x="241.3" y="201.6">VBAT_ADC =</text>
<text x="241.3" y="203.7">Divider</text>
<text x="248.9" y="203.7">draws</text>
<text x="254.2" y="201.6">VBAT /</text>
<text x="255.6" y="203.7">zero</text>
<text x="260.8" y="203.7">current</text>
<text x="262.3" y="201.6">2</text>
<text x="262.6" y="199.6">-&gt;</text>
<text x="264.7" y="201.6">(max</text>
<text x="266.9" y="199.6">Q3</text>
<text x="268.7" y="203.7">when</text>
<text x="270.6" y="201.6">2.1</text>
<text x="270.6" y="199.6">on</text>
<text x="274.1" y="199.6">-&gt;</text>
<text x="274.6" y="203.7">disabled.</text>
<text x="274.8" y="201.6">V),</text>
<text x="278.4" y="199.6">Q2</text>
<text x="278.5" y="201.6">read</text>
<text x="282.1" y="199.6">on</text>
<text x="283.8" y="201.6">on</text>
<text x="285.6" y="199.6">-&gt;</text>
<text x="287.3" y="201.6">ADC1.</text>
<text x="289.9" y="199.6">divider</text>
<text x="297.4" y="199.6">live.</text>
<text x="30.5" y="214.8">VOUT =</text>
<text x="39.1" y="214.8">0.5V</text>
<text x="44.4" y="214.8">x</text>
<text x="46.6" y="214.8">(1</text>
<text x="49.8" y="214.8">+</text>
<text x="52.6" y="214.8">511k/91k)</text>
<text x="64" y="214.8">=</text>
<text x="66.8" y="214.8">3.31</text>
<text x="30.5" y="216.9">MODE =</text>
<text x="30.5" y="218.9">EN tied</text>
<text x="38.9" y="218.9">to</text>
<text x="39.6" y="216.9">GND: auto</text>
<text x="41.9" y="218.9">VSYS. PG unused</text>
<text x="50.6" y="216.9">PFM/PWM,</text>
<text x="59.9" y="218.9">(open-drain,</text>
<text x="61.7" y="216.9">11</text>
<text x="65.3" y="216.9">uA</text>
<text x="68.7" y="216.9">Iq</text>
<text x="73.4" y="218.9">left</text>
<text x="77.8" y="218.9">open).</text>
</g>
<text font-size=".5" fill="#840000" x="252.7" y="62.1">Mounting</text>
</svg>
